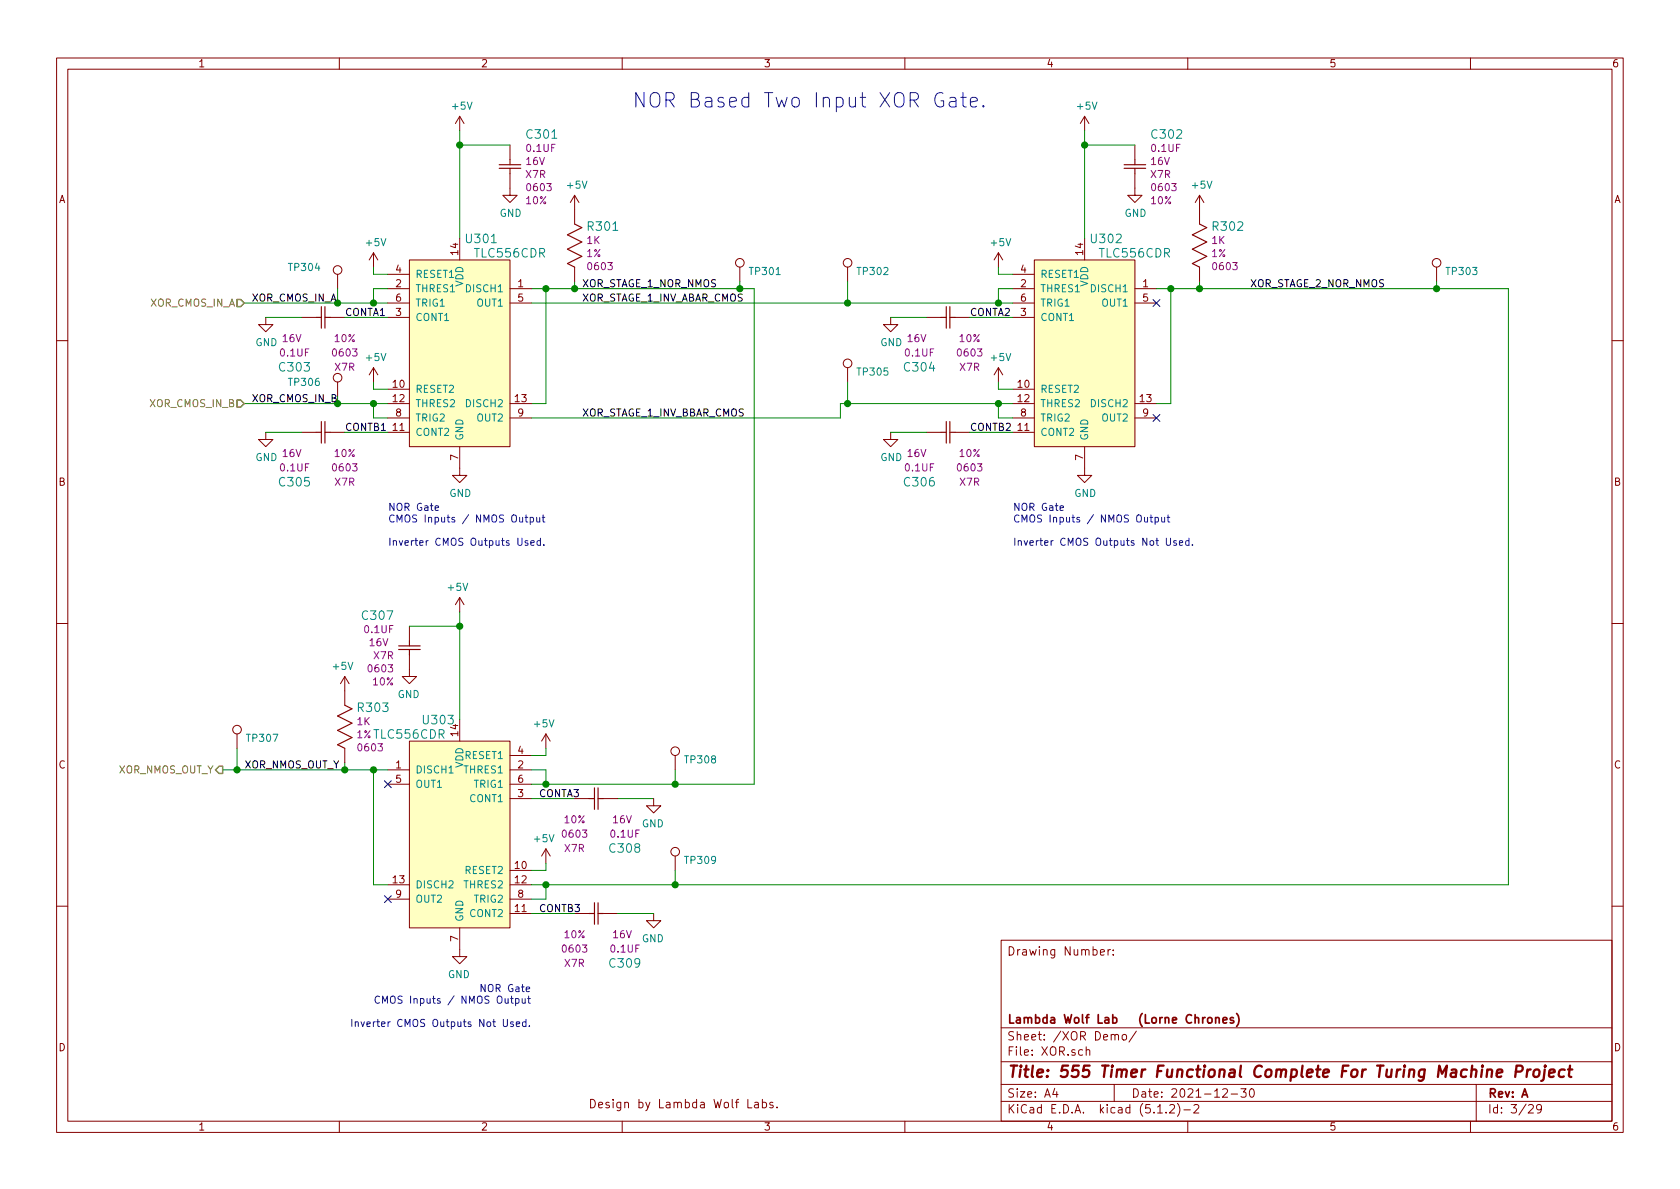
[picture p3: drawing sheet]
<svg xmlns="http://www.w3.org/2000/svg" width="297mm" height="210mm" viewBox="0 0 297 210" stroke-linecap="round" stroke-linejoin="round" font-family="sans-serif">
<g fill="none" stroke="#840000" stroke-width=".18">
<path d="M10 10.3h277v189.9h-277zM12 12.2h273v186.1h-273zM60 10.3v1.9M110 10.3v1.9M160 10.3v1.9M210 10.3v1.9M260 10.3v1.9M81.3 20.6l-.8 1.2M81.3 20.6v2.5M81.3 20.6l.7 1.2M90.2 30.7v3.8h1.2l-1.2 1.3-1.3-1.3h1.3M90.2 25.6v2.6"/>
<path d="M101.6 34.5l-.8 1.3M101.6 34.5v5.1M101.6 34.5l.8 1.3M191.8 20.6v2.5M191.8 20.6l-.8 1.2M191.8 20.6l.7 1.2M200.7 30.7v3.8h1.2l-1.2 1.3-1.3-1.3h1.3M200.7 25.6v2.6M212.1 34.5l-.8 1.3M212.1 34.5v5.1M212.1 34.5l.8 1.3M47 56.1v1.3h1.3l-1.3 1.3-1.3-1.3h1.3"/>
<path d="M53.3 56.1h2.6M58.4 56.1h2.6M59.7 48.5v2.5M66 44.7l-.7 1.3M66 44.7v2.5M66 44.7l.8 1.3M68.6 51h3.8M68.6 56.1h3.8M68.6 48.5h3.8M68.6 53.6h3.8M72.4 46h17.8v33h-17.8zM81.3 42.2v3.8"/>
<path d="M90.2 51h3.8M90.2 53.6h3.8M101.6 47.2v2.6M130.8 47.2v2.6M149.9 47.2v2.6M157.5 56.1v1.3h1.2l-1.2 1.3-1.3-1.3h1.3M163.8 56.1h2.6M168.9 56.1h2.5M176.5 44.7l-.7 1.3M176.5 44.7v2.5M176.5 44.7l.8 1.3M179.1 51h3.8"/>
<path d="M179.1 56.1h3.8M179.1 48.5h3.8M179.1 53.6h3.8M182.9 46h17.8v33h-17.8zM191.8 42.2v3.8M200.7 51h3.8M200.7 53.6h3.8M212.1 47.2v2.6M254 47.2v2.6M10 60.2h2M47 76.4v1.3h1.3l-1.3 1.3-1.3-1.3h1.3M53.3 76.4h2.6"/>
<path d="M58.4 76.4h2.6M59.7 67.6v2.5M66 65v2.6M66 65l-.7 1.3M66 65l.8 1.3M68.6 68.8h3.8M68.6 76.4h3.8M68.6 71.4h3.8M68.6 73.9h3.8M81.3 79v5.1h1.2l-1.2 1.2-1.3-1.2h1.3M90.2 71.4h3.8M90.2 73.9h3.8"/>
<path d="M149.9 65v2.6M157.5 76.4v1.3h1.2l-1.2 1.3-1.3-1.3h1.3M163.8 76.4h2.6M168.9 76.4h2.5M176.5 65v2.6M176.5 65l-.7 1.3M176.5 65l.8 1.3M179.1 68.8h3.8M179.1 76.4h3.8M179.1 71.4h3.8M179.1 73.9h3.8M191.8 79v5.1h1.2l-1.2 1.2-1.3-1.2h1.3"/>
<path d="M200.7 71.4h3.8M200.7 73.9h3.8M285 60.2h2M10 110.3h2M61 119.6l.7 1.3M61 119.6v5.1M61 119.6l-.8 1.3M72.4 115.8v3.8h-1.3l1.3 1.3 1.3-1.3h-1.3M72.4 110.7v2.6M81.3 105.7v2.5M81.3 105.7l.7 1.2M81.3 105.7l-.8 1.2"/>
<path d="M285 110.3h2M41.9 129.8v2.5M61 132.3v2.6M68.6 136.1h3.8M68.6 138.7h3.8M72.4 131.1h17.8v33h-17.8zM81.3 127.2v3.9M90.2 136.1h3.8M90.2 133.6h3.8M90.2 138.7h3.8M96.5 129.8l.8 1.3M96.5 129.8v2.5"/>
<path d="M96.5 129.8l-.7 1.3M119.4 133.6v2.5M68.6 156.5h3.8M68.6 159h3.8M90.2 153.9h3.8M90.2 156.5h3.8M90.2 159h3.8M90.2 141.2h3.8M96.5 150.1v2.5M96.5 150.1l.8 1.3M96.5 150.1l-.7 1.3M101.6 141.2h2.5"/>
<path d="M106.7 141.2h2.5M115.6 141.2v1.3h-1.3l1.3 1.3 1.2-1.3h-1.2M119.4 151.4v2.5M10 160.2h2M81.3 164.1v5.1h-1.3l1.3 1.2 1.2-1.2h-1.2M90.2 161.5h3.8M101.6 161.5h2.5M106.7 161.5h2.5M115.6 161.5v1.3h-1.3l1.3 1.3 1.2-1.3h-1.2M177 166.3h108v32h-108zM194.6 168.4l.7-.1-.1-.3-.4-.1-.2 .2v.7h.6M195.9 167.9v1"/>
<path d="M196.3 167.9l-.4 .3M196.8 168.8v.1M196.8 168v.1M285 160.2h2M60 198.3v1.9M110 198.3v1.9M132.2 194.4v1.5h.7M133.5 195h.5l.1 .9M134.1 195.3h-.5l-.2 .2 .2 .4 .5-.1M134.8 195l.4-.1 .3 .3v.6l-.3 .1-.4-.1M134.8 194.4v1.5M136.7 195l-.4-.1-.2 .2 .1 .2 .5 .2v.3h-.6"/>
<path d="M137.4 195.8v.1M160 198.3v1.9M177 194.8h108M177 191.8h108M177 187.8h108M177 181.8h108M186.5 192.5l-.4 1h1M186.8 193v1M192 185.7l.3-.1 .3 .1 .1 .9M192 185.1v1.5M197 191.8v3M197.1 183.1l.2-.2 .4 .1 .1 .9"/>
<path d="M198.5 183.1l.2-.2 .4 .2 .1 .5-.1 .2-.4 .1-.2-.1zM200.9 182.3l-1.3 2M204.7 196.8h.8M206.2 196.7v.1M206.8 195.5l.2-.2h.4l.2 .2 .1 .3-.1 .2-.8 .8h.9M208.2 195.1a1.71 1.71 0 0 1 0 2.3M209.3 196.3h1.2M210 198.3v1.9M211.1 195.5l.2-.2h.4l.3 .5-1 1h1M216.2 192.7l.2-.2h.4l.2 .5-.9 1h.9M217.7 193.5h1.1M219.4 192.5h.9l-.5 .6 .5 .1v.7l-.3 .1-.6-.1"/>
<path d="M221.1 192.6l.2-.1a.8 .8 0 0 1 .5 .8 .8 .8 0 0 1-.5 .7 1 1 0 0 1-.2-1.4zM260 198.3v1.9M261 191.8v6.5M270.3 195.5l.2-.2h.3l.3 .5-.9 1h.9M272.5 196l-.1 .2a.48 .48 0 0 1-.6-.1v-.6a.48 .48 0 0 1 .6-.1l.1 .1a1.19 1.19 0 0 1-.2 1.2l-.5 .1"/>
<circle cx="59.7" cy="47.7" r=".76"/>
<circle cx="130.8" cy="46.5" r=".76"/>
<circle cx="149.9" cy="46.5" r=".76"/>
<circle cx="254" cy="46.5" r=".76"/>
<circle cx="59.7" cy="66.8" r=".76"/>
<circle cx="149.9" cy="64.3" r=".76"/>
<circle cx="41.9" cy="129" r=".76"/>
<circle cx="119.4" cy="132.8" r=".76"/>
<circle cx="119.4" cy="150.6" r=".76"/>
</g>
<path d="M264.6 189.8l1-.2v-.4h-.8l-.2 1 .2 .2 .6-.1M268 189.5h.8a.56 .56 0 0 0 .4-.5 .56 .56 0 0 0-.3-.6h-.8l-.2 2M270.1 189.1l-.2 1.3M270.6 189.1a.54 .54 0 0 0-.6 .4M271.3 189.3a.51 .51 0 0 1 .5-.2 .51 .51 0 0 1 .4 .4l-.1 .6a.54 .54 0 0 1-.5 .4 .54 .54 0 0 1-.5-.4zM273.1 189.1l-.2 1.7-.1 .2-.3 .1M273.2 188.4v.2l.1-.1-.1-.1v.2M273.9 189.8l1-.2-.1-.4-.5-.1-.4 .3v.9l.2 .1 .6-.1M276.7 189.2a.68 .68 0 0 0-1 .3l-.1 .6 .1 .2 .2 .1 .6-.1M277.2 189.1h.8M277.6 188.4l-.2 1.8 .1 .1 .3 .1" fill="none" stroke="#840000" stroke-width=".41"/>
<path d="M214.9 179.9v1M218.6 179.2a1.71 1.71 0 0 1 0 2.3M213.6 180.1l.2-.2 .4 .2v.7l-.2 .1-.4-.1zM214.9 180.1l.3-.2 .3 .1 .1 .9M216.2 180.4l.7-.1v-.3l-.5-.1-.2 .2 .1 .7h.6M218.1 180a.37 .37 0 0 0-.6 .1l.1 .3 .5 .1 .1 .1-.3 .3-.4-.1" fill="none" stroke="#840000" stroke-width=".3"/>
<g fill="none" stroke="#840000" stroke-width=".2">
<path d="M88.3 29.1h3.8M88.3 29.8h3.8M90.2 28.2v.9M90.2 29.8v.9M101.6 39.6l1.3 .7-2.6 1.2 2.6 1.3-2.6 1.3 2.6 1.2-2.6 1.3 1.3 .6M198.8 29.1h3.8M198.8 29.8h3.8M200.7 28.2v.9M200.7 29.8v.9M212.1 39.6l1.3 .7-2.6 1.2 2.6 1.3-2.6 1.3 2.6 1.2-2.6 1.3 1.3 .6M55.9 56.1h.9M56.8 54.2v3.8"/>
<path d="M57.5 56.1h.9M57.5 54.2v3.8M166.4 56.1h.9M167.3 54.2v3.8M167.9 56.1h1M167.9 54.2v3.8M55.9 76.4h.9M56.8 74.5v3.9M57.5 74.5v3.9M57.5 76.4h.9M166.4 76.4h.9M167.3 74.5v3.9"/>
<path d="M167.9 76.4h1M167.9 74.5v3.9M70.5 114.2h3.8M70.5 114.9h3.8M72.4 113.3v.9M72.4 114.9v.9M61 124.7l1.2 .6-2.5 1.3 2.5 1.3-2.5 1.3 2.5 1.2-2.5 1.3 1.3 .6M105.1 139.3v3.8M105.7 139.3v3.8M104.1 141.2h1M105.1 159.6v3.8M105.7 141.2h1"/>
<path d="M105.7 159.6v3.8M104.1 161.5h1M105.7 161.5h1"/>
</g>
<g fill="none" stroke="#008400" stroke-width=".18">
<path d="M81.3 23.1v19.1M81.3 25.6h8.9M191.8 25.6h8.9M191.8 23.1v19.1M43.2 53.6h25.4M47 56.1h6.3M59.7 51v2.6M61 56.1h7.6M66 47.2v1.3h2.6M68.6 51h-2.6v2.6M94 51h39.3v87.7h-39.3M94 53.6h85.1"/>
<path d="M96.5 51v20.4h-2.5M101.6 49.8v1.2M130.8 49.8v1.2M149.9 49.8v3.8M157.5 56.1h6.3M171.4 56.1h7.7M176.5 47.2v1.3h2.6M179.1 51h-2.6v2.6M204.5 51h62.2v105.5h-172.7M207 51v20.4h-2.5M212.1 49.8v1.2M254 49.8v1.2"/>
<path d="M43.2 71.4h25.4M47 76.4h6.3M61 76.4h7.6M66 67.6v1.2h2.6M66 71.4v2.5h2.6M149.9 67.6v3.8M157.5 76.4h6.3M171.4 76.4h7.7M176.5 67.6v1.2h2.6M176.5 71.4v2.5h2.6M179.1 71.4h-30.5v2.5h-54.6M72.4 110.7h8.9"/>
<path d="M81.3 108.2v19M39.4 136.1h29.2M41.9 132.3v3.8M61 134.9v1.2M66 136.1v20.4h2.6M94 136.1h2.5v2.6M96.5 132.3v1.3h-2.5M119.4 136.1v2.6M94 141.2h7.6M96.5 152.6v1.3h-2.5M96.5 156.5v2.5h-2.5M109.2 141.2h6.4"/>
<path d="M119.4 153.9v2.6M94 161.5h7.6M109.2 161.5h6.4"/>
</g>
<g fill="#008400" stroke="#008400" stroke-width=".25">
<circle cx="81.3" cy="25.6" r=".51"/>
<circle cx="66" cy="53.6" r=".51"/>
<circle cx="66" cy="71.4" r=".51"/>
<circle cx="101.6" cy="51" r=".51"/>
<circle cx="96.5" cy="51" r=".51"/>
<circle cx="191.8" cy="25.6" r=".51"/>
<circle cx="176.5" cy="53.6" r=".51"/>
<circle cx="176.5" cy="71.4" r=".51"/>
<circle cx="212.1" cy="51" r=".51"/>
<circle cx="207" cy="51" r=".51"/>
<circle cx="81.3" cy="110.7" r=".51"/>
<circle cx="96.5" cy="138.7" r=".51"/>
<circle cx="96.5" cy="156.5" r=".51"/>
<circle cx="61" cy="136.1" r=".51"/>
<circle cx="66" cy="136.1" r=".51"/>
<circle cx="119.4" cy="138.7" r=".51"/>
<circle cx="119.4" cy="156.5" r=".51"/>
<circle cx="59.7" cy="53.6" r=".51"/>
<circle cx="59.7" cy="71.4" r=".51"/>
<circle cx="149.9" cy="71.4" r=".51"/>
<circle cx="149.9" cy="53.6" r=".51"/>
<circle cx="41.9" cy="136.1" r=".51"/>
<circle cx="130.8" cy="51" r=".51"/>
<circle cx="254" cy="51" r=".51"/>
</g>
<g fill="none" stroke="#0000c2" stroke-width=".18">
<path d="M166.7 16.5a.97 .97 0 0 0-1 0 .97 .97 0 0 0-.4 1 1.08 1.08 0 0 0 .3 1.1 1.08 1.08 0 0 0 1.1 .2l.2-.1v-.9h-.5M167.9 17.3l.3-.1 .7 .1 .1 .3v1.3M169 17.8l-.8 .2a.49 .49 0 0 0-.4 .4 .49 .49 0 0 0 .4 .5l.8-.1M169.9 17.2h.9M170.3 16.4v2.1l.1 .3 .4 .1M171.6 18.1l1.2-.3-.1-.5-.8-.1-.3 .4v.9l.1 .3 .2 .1 .8-.1M173.9 18.7l.1 .1-.1 .1-.1-.1 .1-.1v.2M76.9 89.8l.6-.1v-.2l-.4-.1-.2 .2 .1 .6h.5M91.9 91.5v.8h.3l.2-.1M92.4 91.5v.8M92.8 91.5h.5M93 91.1v1l.3 .2"/>
<path d="M93.3 95.7l-.3-.1-.2 .2 .1 .2 .4 .1v.3h-.5M93.8 91.5h.3l.2 .2-.1 .6h-.4M93.8 91.5v1.3M93.9 96l.6-.1-.1-.2-.3-.1-.2 .2v.6h.5M94.9 91.5v.8h.3l.2-.1M95.4 91.5v.8M95.6 95.7l-.4-.1-.3 .2 .2 .6h.5M95.6 95.2v1.2M95.9 91.5h.4M96 91.1v1l.3 .2M96.2 96.3v.1M187.4 89.8l.6-.1v-.2l-.4-.1-.2 .2 .1 .6h.5"/>
<path d="M202.4 91.5v.8h.3l.2-.1M202.9 91.5v.8M203.3 91.5h.5M203.5 91.1v1l.3 .2M204.2 91.5h.4l.2 .2-.1 .6h-.5M204.2 91.5v1.3M205.4 91.5v.8h.3l.2-.1M205.9 91.5v.8M206.2 95.2v1l.3 .2h.3l.2-.2v-1M206.3 91.5h.5M206.5 91.1v1l.3 .2M208 95.7l-.3-.1-.2 .2 .1 .2 .4 .1v.3h-.5"/>
<path d="M208.5 96l.6-.1v-.2l-.4-.1-.2 .2 .1 .6h.5M210.2 95.7l-.3-.1-.3 .2 .1 .6h.5M210.2 95.2v1.2M210.8 96.3v.1M67.1 176.3a.6 .6 0 0 0-.8 .4 .6 .6 0 0 0 .6 .7l.2-.1M67.6 177.4v-1.3l.5 1 .4-1v1.3M69.1 176.3a.45 .45 0 0 1 .7 0 .88 .88 0 0 1-.2 1.1h-.4a1.07 1.07 0 0 1-.1-1.1zM85.8 174.1v1.3l-.7-1.3v1.3M93.3 176.6h.5M93.5 176.1v1.1l.3 .2M62.2 180.3v1.2M62.8 180.8l.2-.1h.3v.8"/>
<path d="M62.8 180.7v.8M63.8 180.7l.3 .8 .3-.8M64.9 181.1l.6-.1-.1-.3h-.4l-.1 .2v.6h.5M93 180.7h-.4l-.2 .2 .1 .6h.5M93 180.3v1.2M93.6 181.4v.1"/>
</g>
<g fill="#ffffc2" stroke="#ffffc2" stroke-width=".18">
<path d="M182.9 46h17.8v33h-17.8z"/>
<path d="M72.4 131.1h17.8v33h-17.8z"/>
<path d="M72.4 46h17.8v33h-17.8z"/>
</g>
<path d="M203.9 53l1.2 1.2M205.1 53l-1.2 1.2M203.9 73.3l1.2 1.2M205.1 73.3l-1.2 1.2M68 138.1l1.2 1.2M69.2 138.1l-1.2 1.2M68 158.4l1.2 1.2M69.2 158.4l-1.2 1.2" fill="none" stroke="#000084" stroke-width=".18"/>
<path d="M41.9 53h.6l.7 .6-.7 .6h-.6zM41.9 70.7h.6l.7 .7-.7 .6h-.6zM38.7 135.5h.7v1.3h-.7l-.6-.7z" fill="none" stroke="#848400" stroke-width=".25"/>
<text font-size="3.5" fill="#0000c2" x="111.8" y="19">NOR Based Two Input XOR Gate.</text>
<text font-size="2.8" fill="#840000" x="178" y="190.5">Title: 555 Timer Functional Complete For Turing Machine Project</text>
<g font-size="2.1" fill="#008484">
<text x="93.3" y="24.5">C301</text>
<text x="203.8" y="24.5">C302</text>
<text x="104.1" y="40.8">R301</text>
<text x="214.6" y="40.8">R302</text>
<text x="82.5" y="43">U301</text>
<text x="84" y="45.5">TLC556CDR</text>
<text x="193" y="43">U302</text>
<text x="194.5" y="45.5">TLC556CDR</text>
<text x="49.5" y="65.7">C303</text>
<text x="160" y="65.7">C304</text>
<text x="49.5" y="86">C305</text>
<text x="160" y="86">C306</text>
<text x="64.2" y="109.6">C307</text>
<text x="63.4" y="125.9">R303</text>
<text x="66.3" y="130.6">TLC556CDR</text>
<text x="74.9" y="128.1">U303</text>
<text x="107.9" y="150.8">C308</text>
<text x="107.9" y="171.1">C309</text>
</g>
<g font-size="2.1" fill="#840000">
<text x="178" y="169">Drawing Number:</text>
<text x="178" y="184">Sheet: /XOR Demo/</text>
<text x="178" y="181">Lambda Wolf Lab</text>
<text x="197.1" y="181">(Lorne Chrones)</text>
<text x="178" y="186.7">File: XOR.sch</text>
<text x="104" y="196">Design by Lambda Wolf Labs.</text>
<text x="178" y="196.9">KiCad E.D.A. kicad (5.1.2)-2</text>
<text x="178" y="194.1">Size: A4</text>
<text x="200" y="194.1">Date: 2021-12-30</text>
<text x="263" y="194.1">Rev: A</text>
<text x="263" y="196.9">Id: 3/29</text>
</g>
<g font-size="1.8" fill="#840000">
<text x="35" y="11.9">1</text>
<text x="85" y="11.9">2</text>
<text x="135" y="11.9">3</text>
<text x="185" y="11.9">4</text>
<text x="235" y="11.9">5</text>
<text x="285" y="11.9">6</text>
<text x="10.4" y="35.9">A</text>
<text x="285.4" y="35.9">A</text>
<text x="81" y="45" transform="rotate(-90 81 45)">14</text>
<text x="191.5" y="45" transform="rotate(-90 191.5 45)">14</text>
<text x="70" y="50.8">2</text>
<text x="70" y="48.3">4</text>
<text x="70" y="53.3">6</text>
<text x="91.6" y="50.8">1</text>
<text x="91.6" y="53.3">5</text>
<text x="180.5" y="50.8">2</text>
<text x="180.5" y="48.3">4</text>
<text x="180.5" y="53.3">6</text>
<text x="202.1" y="50.8">1</text>
<text x="202.1" y="53.3">5</text>
<text x="70" y="55.9">3</text>
<text x="180.5" y="55.9">3</text>
<text x="69.5" y="68.6">10</text>
<text x="69.5" y="71.1">12</text>
<text x="91.1" y="71.1">13</text>
<text x="180" y="68.6">10</text>
<text x="180" y="71.1">12</text>
<text x="201.6" y="71.1">13</text>
<text x="69.5" y="76.2">11</text>
<text x="70" y="73.7">8</text>
<text x="91.6" y="73.7">9</text>
<text x="180" y="76.2">11</text>
<text x="180.5" y="73.7">8</text>
<text x="202.1" y="73.7">9</text>
<text x="81" y="81.4" transform="rotate(-90 81 81.4)">7</text>
<text x="191.5" y="81.4" transform="rotate(-90 191.5 81.4)">7</text>
<text x="10.4" y="85.9">B</text>
<text x="285.4" y="85.9">B</text>
<text x="81" y="130.1" transform="rotate(-90 81 130.1)">14</text>
<text x="10.4" y="135.9">C</text>
<text x="70" y="135.9">1</text>
<text x="91.6" y="135.9">2</text>
<text x="91.6" y="133.3">4</text>
<text x="285.4" y="135.9">C</text>
<text x="70" y="138.4">5</text>
<text x="91.6" y="141">3</text>
<text x="91.6" y="138.4">6</text>
<text x="91.1" y="153.7">10</text>
<text x="69.5" y="156.2">13</text>
<text x="70" y="158.7">9</text>
<text x="91.1" y="161.3">11</text>
<text x="91.1" y="156.2">12</text>
<text x="91.6" y="158.7">8</text>
<text x="81" y="166.5" transform="rotate(-90 81 166.5)">7</text>
<text x="10.4" y="185.9">D</text>
<text x="285.4" y="185.9">D</text>
<text x="35" y="199.9">1</text>
<text x="85" y="199.9">2</text>
<text x="135" y="199.9">3</text>
<text x="185" y="199.9">4</text>
<text x="235" y="199.9">5</text>
<text x="285" y="199.9">6</text>
</g>
<g font-size="1.8" fill="#008484">
<text x="80.1" y="19.4">+5V</text>
<text x="190.6" y="19.4">+5V</text>
<text x="100.4" y="33.4">+5V</text>
<text x="210.9" y="33.4">+5V</text>
<text x="88.3" y="38.3">GND</text>
<text x="198.8" y="38.3">GND</text>
<text x="51.2" y="47.9">TP304</text>
<text x="64.8" y="43.5">+5V</text>
<text x="175.3" y="43.5">+5V</text>
<text x="73.4" y="51.7">THRES1</text>
<text x="73.4" y="49.1">RESET1</text>
<text x="81.9" y="50.7" transform="rotate(-90 81.9 50.7)">VDD</text>
<text x="82.7" y="51.7">DISCH1</text>
<text x="132.7" y="48.6">TP301</text>
<text x="151.7" y="48.6">TP302</text>
<text x="183.9" y="51.7">THRES1</text>
<text x="183.9" y="49.1">RESET1</text>
<text x="192.4" y="50.7" transform="rotate(-90 192.4 50.7)">VDD</text>
<text x="193.2" y="51.7">DISCH1</text>
<text x="255.9" y="48.6">TP303</text>
<text x="73.4" y="56.8">CONT1</text>
<text x="73.4" y="54.2">TRIG1</text>
<text x="84.4" y="54.2">OUT1</text>
<text x="183.9" y="56.8">CONT1</text>
<text x="183.9" y="54.2">TRIG1</text>
<text x="194.9" y="54.2">OUT1</text>
<text x="45.2" y="61.2">GND</text>
<text x="64.8" y="63.8">+5V</text>
<text x="155.7" y="61.2">GND</text>
<text x="175.3" y="63.8">+5V</text>
<text x="51.2" y="68.2">TP306</text>
<text x="73.4" y="69.5">RESET2</text>
<text x="151.7" y="66.4">TP305</text>
<text x="183.9" y="69.5">RESET2</text>
<text x="73.4" y="77.1">CONT2</text>
<text x="73.4" y="72">THRES2</text>
<text x="73.4" y="74.5">TRIG2</text>
<text x="81.9" y="78" transform="rotate(-90 81.9 78)">GND</text>
<text x="82.7" y="72">DISCH2</text>
<text x="84.4" y="74.5">OUT2</text>
<text x="183.9" y="77.1">CONT2</text>
<text x="183.9" y="72">THRES2</text>
<text x="183.9" y="74.5">TRIG2</text>
<text x="192.4" y="78" transform="rotate(-90 192.4 78)">GND</text>
<text x="193.2" y="72">DISCH2</text>
<text x="194.9" y="74.5">OUT2</text>
<text x="45.2" y="81.5">GND</text>
<text x="155.7" y="81.5">GND</text>
<text x="79.5" y="87.9">GND</text>
<text x="189.9" y="87.9">GND</text>
<text x="79.3" y="104.5">+5V</text>
<text x="59" y="118.5">+5V</text>
<text x="70.3" y="123.4">GND</text>
<text x="43.8" y="131.2">TP307</text>
<text x="94.5" y="128.6">+5V</text>
<text x="73.4" y="136.8">DISCH1</text>
<text x="81.9" y="135.8" transform="rotate(-90 81.9 135.8)">VDD</text>
<text x="82.2" y="136.8">THRES1</text>
<text x="82.3" y="134.2">RESET1</text>
<text x="121.3" y="135">TP308</text>
<text x="73.4" y="139.3">OUT1</text>
<text x="83.2" y="141.9">CONT1</text>
<text x="83.9" y="139.3">TRIG1</text>
<text x="94.5" y="148.9">+5V</text>
<text x="113.5" y="146.3">GND</text>
<text x="82.3" y="154.6">RESET2</text>
<text x="121.3" y="152.8">TP309</text>
<text x="73.4" y="157.1">DISCH2</text>
<text x="73.4" y="159.6">OUT2</text>
<text x="82.2" y="157.1">THRES2</text>
<text x="83.9" y="159.6">TRIG2</text>
<text x="81.9" y="163.1" transform="rotate(-90 81.9 163.1)">GND</text>
<text x="83.2" y="162.2">CONT2</text>
<text x="113.5" y="166.6">GND</text>
<text x="79.2" y="173">GND</text>
</g>
<g font-size="1.8" fill="#840084">
<text x="93.2" y="26.9">0.1UF</text>
<text x="93.3" y="29.2">16V</text>
<text x="203.7" y="26.9">0.1UF</text>
<text x="203.8" y="29.2">16V</text>
<text x="93" y="31.5">X7R</text>
<text x="93.3" y="33.8">0603</text>
<text x="203.5" y="31.5">X7R</text>
<text x="203.8" y="33.8">0603</text>
<text x="93.1" y="36.1">10%</text>
<text x="203.6" y="36.1">10%</text>
<text x="103.7" y="45.5">1%</text>
<text x="103.8" y="43.1">1K</text>
<text x="104.1" y="47.8">0603</text>
<text x="214.2" y="45.5">1%</text>
<text x="214.3" y="43.1">1K</text>
<text x="214.6" y="47.8">0603</text>
<text x="49.7" y="63">0.1UF</text>
<text x="50.3" y="60.5">16V</text>
<text x="59" y="63">0603</text>
<text x="59.2" y="60.5">10%</text>
<text x="59.3" y="65.6">X7R</text>
<text x="160.1" y="63">0.1UF</text>
<text x="160.8" y="60.5">16V</text>
<text x="169.5" y="63">0603</text>
<text x="169.7" y="60.5">10%</text>
<text x="169.7" y="65.6">X7R</text>
<text x="49.7" y="83.4">0.1UF</text>
<text x="50.3" y="80.8">16V</text>
<text x="59" y="83.4">0603</text>
<text x="59.2" y="80.8">10%</text>
<text x="160.1" y="83.4">0.1UF</text>
<text x="160.8" y="80.8">16V</text>
<text x="169.5" y="83.4">0603</text>
<text x="169.7" y="80.8">10%</text>
<text x="59.3" y="85.9">X7R</text>
<text x="169.7" y="85.9">X7R</text>
<text x="64.5" y="112">0.1UF</text>
<text x="65.3" y="118.9">0603</text>
<text x="65.6" y="114.3">16V</text>
<text x="66.1" y="116.6">X7R</text>
<text x="66" y="121.2">10%</text>
<text x="63.1" y="130.6">1%</text>
<text x="63.2" y="128.2">1K</text>
<text x="63.5" y="132.9">0603</text>
<text x="99.6" y="148.1">0603</text>
<text x="99.8" y="145.6">10%</text>
<text x="108.1" y="148.1">0.1UF</text>
<text x="108.7" y="145.6">16V</text>
<text x="99.9" y="150.7">X7R</text>
<text x="99.8" y="165.9">10%</text>
<text x="108.7" y="165.9">16V</text>
<text x="99.6" y="168.4">0603</text>
<text x="99.9" y="171">X7R</text>
<text x="108.1" y="168.4">0.1UF</text>
</g>
<g font-size="1.8">
<text x="44.4" y="53.3">XOR_CMOS_IN_A</text>
<text x="102.9" y="50.8">XOR_STAGE_1_NOR_NMOS</text>
<text x="102.9" y="53.3">XOR_STAGE_1_INV_ABAR_CMOS</text>
<text x="221" y="50.8">XOR_STAGE_2_NOR_NMOS</text>
<text x="61" y="55.9">CONTA1</text>
<text x="171.4" y="55.9">CONTA2</text>
<text x="44.4" y="71.1">XOR_CMOS_IN_B</text>
<text x="61" y="76.2">CONTB1</text>
<text x="102.9" y="73.7">XOR_STAGE_1_INV_BBAR_CMOS</text>
<text x="171.4" y="76.2">CONTB2</text>
<text x="43.2" y="135.9">XOR_NMOS_OUT_Y</text>
<text x="95.2" y="141">CONTA3</text>
<text x="95.2" y="161.3">CONTB3</text>
</g>
<g font-size="1.8" fill="#848400">
<text x="26.5" y="54.2">XOR_CMOS_IN_A</text>
<text x="26.5" y="72">XOR_CMOS_IN_B</text>
<text x="20.9" y="136.8">XOR_NMOS_OUT_Y</text>
</g>
<g font-size="1.8" fill="#0000c2">
<text x="68.6" y="90.3">NOR Gate</text>
<text x="68.6" y="92.4">CMOS Inputs / NMOS Output</text>
<text x="179.1" y="90.3">NOR Gate</text>
<text x="179.1" y="92.4">CMOS Inputs / NMOS Output</text>
<text x="68.6" y="96.5">Inverter CMOS Outputs Used.</text>
<text x="179.1" y="96.5">Inverter CMOS Outputs Not Used.</text>
<text x="69.8" y="177.5">CMOS Inputs / NMOS Output</text>
<text x="85.6" y="175.4">NOR Gate</text>
<text x="65.7" y="181.6">Inverter CMOS Outputs Not Used.</text>
</g>
</svg>
